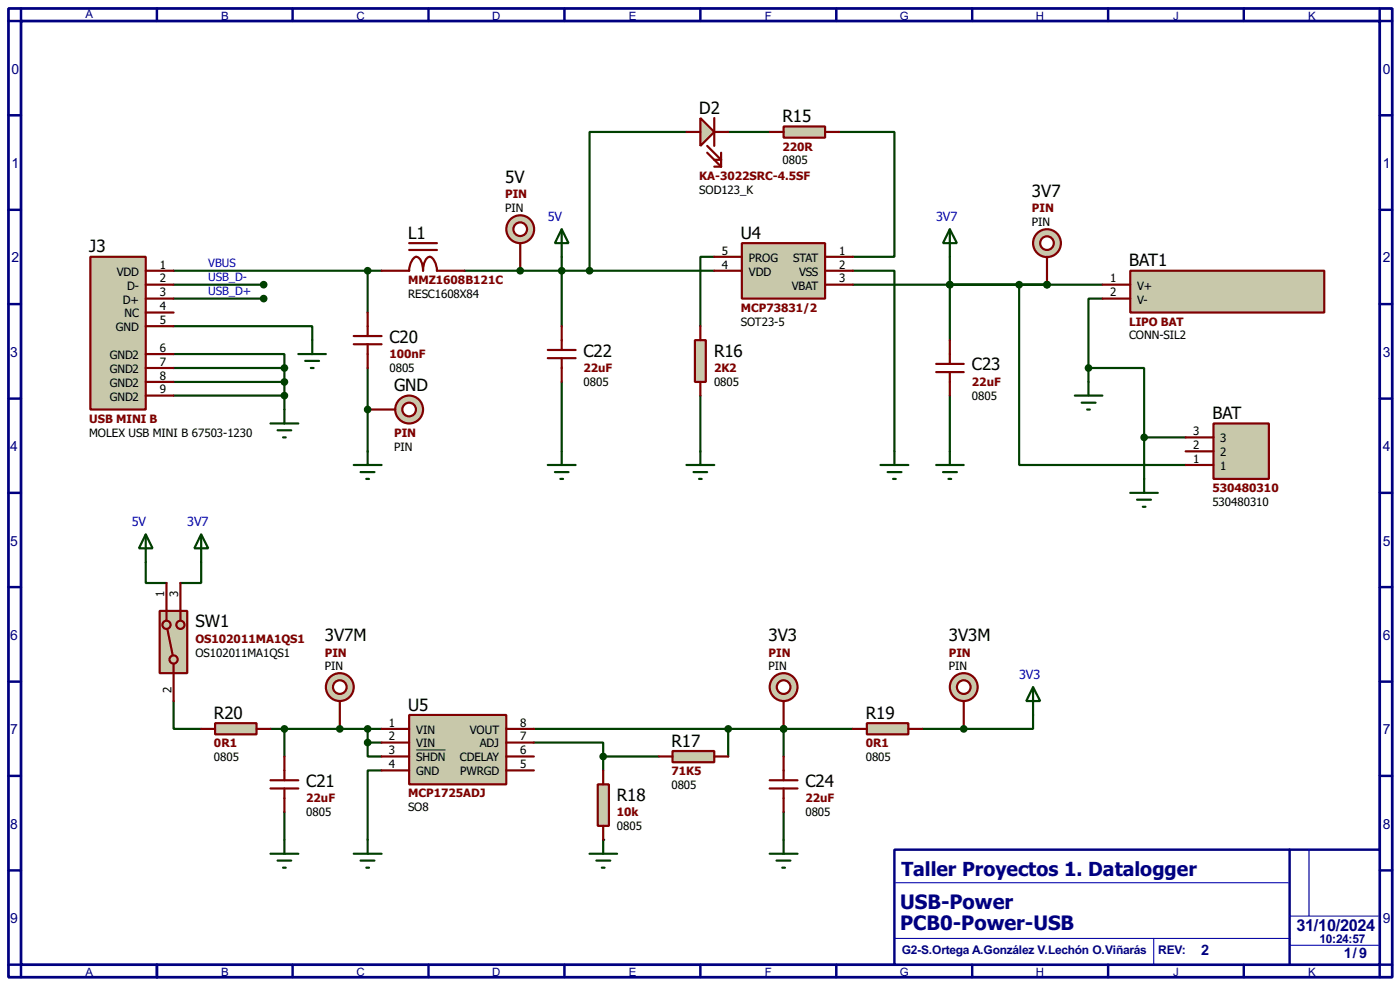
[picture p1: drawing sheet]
<svg xmlns="http://www.w3.org/2000/svg" width="256mm" height="180mm" viewBox="0 0 256 180" stroke-linecap="round" stroke-linejoin="round" font-family="sans-serif">
<path d="M1.6 1.6h253.5v177.3h-253.5zM3.9 3.9h248.9v172.7h-248.9z" fill="none" stroke="#000080" stroke-width=".5"/>
<path d="M3.9 1.6v2.3h-2.3M28.8 1.6v2.3" fill="none" stroke="#000080" stroke-width=".45"/>
<path d="M163.9 155.5h88.9v21.1h-88.9z" fill="#fff" stroke="#000080" stroke-width=".45"/>
<g fill="none" stroke="#000080" stroke-width=".45">
<path d="M53.6 1.6v2.3M78.5 1.6v2.3M103.4 1.6v2.3M128.3 1.6v2.3M153.2 1.6v2.3M178.1 1.6v2.3M203 1.6v2.3M227.9 1.6v2.3M252.8 1.6v2.3h2.3M1.6 21.1h2.3M1.6 38.4h2.3M252.8 21.1h2.3"/>
<path d="M252.8 38.4h2.3M1.6 55.7h2.3M252.8 55.7h2.3M1.6 73h2.3M252.8 73h2.3M1.6 90.2h2.3M252.8 90.2h2.3M1.6 107.5h2.3M252.8 107.5h2.3M1.6 124.8h2.3M252.8 124.8h2.3M1.6 142h2.3"/>
<path d="M1.6 159.3h2.3M236.3 155.5v21.1M252.8 142h2.3M252.8 159.3h2.3M1.6 176.6h2.3v2.3M28.8 176.6v2.3M53.6 176.6v2.3M78.5 176.6v2.3M103.4 176.6v2.3M128.3 176.6v2.3M153.2 176.6v2.3M178.1 176.6v2.3"/>
<path d="M203 176.6v2.3M227.9 176.6v2.3M255.1 176.6h-2.3v2.3"/>
</g>
<path d="M239.8 155.5v12.2M163.9 171.8h72.4M164.1 161.6h71.9M211.4 171.8v4.8M236.3 167.7h16.2M236.3 173h16.5" fill="none" stroke="#0000c0" stroke-width=".2"/>
<g fill="none" stroke="#004000" stroke-width=".4">
<path d="M125.8 24.2h-17.8v25.4M133.4 24.2h7.6M153.7 24.2h10.2v22.8h-7.6M31.8 59.7h25.4v2.6M31.8 49.6h38.1M67.4 49.6v7.6M102.9 49.6h28M102.9 47v12.7M130.9 47h-2.6v12.7M156.3 49.6h7.6v33M202 54.7h-2.6v12.7M202 52.1h-15.3v33h30.5"/>
<path d="M31.8 64.8h20.3v2.6h-20.3M102.9 69.9v12.7M128.3 72.4v10.2M174 72.4v10.2M199.4 67.4h10.2v12.7M199.4 67.4v2.5M209.6 80.1h7.6M209.6 80.1v7.6"/>
</g>
<circle cx="191.8" cy="52.1" r=".2" fill="#004000"/>
<path d="M156.3 52.1h30.4M174 47v15.3" fill="none" stroke="#004000" stroke-width=".4"/>
<circle cx="174" cy="52.1" r=".2" fill="#004000"/>
<path d="M174 52.1h17.8" fill="none" stroke="#004000" stroke-width=".4"/>
<circle cx="95.3" cy="49.6" r=".2" fill="#004000"/>
<path d="M85.1 49.6h17.8" fill="none" stroke="#004000" stroke-width=".4"/>
<circle cx="67.4" cy="75" r=".2" fill="#004000"/>
<path d="M67.4 67.4v15.2M26.7 102.9v3.8h3.8M36.9 102.9v3.8h-3.8M31.8 128.3v5.1h5.1M69.9 141h-2.5v12.7" fill="none" stroke="#004000" stroke-width=".4"/>
<circle cx="110.5" cy="153.7" r=".2" fill="#004000"/>
<g fill="none" stroke="#004000" stroke-width=".4">
<path d="M31.8 54.7h16.5M31.8 52.1h16.5M31.8 69.9h20.3M31.8 72.4h20.3M52.1 67.4v7.6M49.6 133.4h2.5v5.1M67.4 135.9v2.6h2.5M67.4 135.9h2.5M69.9 133.4h-2.5v2.5M97.8 135.9h12.7v2.6M97.8 133.4h35.6v5.1M110.5 138.5h10.2"/>
<path d="M110.5 138.5v2.5M189.3 130.9v2.5h-20.3M52.1 148.6v5.1M143.6 148.6v5.1"/>
</g>
<circle cx="176.6" cy="133.4" r=".2" fill="#004000"/>
<path d="M133.4 133.4h22.9" fill="none" stroke="#004000" stroke-width=".4"/>
<circle cx="143.6" cy="133.4" r=".2" fill="#004000"/>
<path d="M143.6 133.4v5.1" fill="none" stroke="#004000" stroke-width=".4"/>
<g fill="#004000">
<circle cx="143.6" cy="133.4" r=".2"/>
<circle cx="62.3" cy="133.4" r=".2"/>
</g>
<path d="M52.1 133.4h15.3" fill="none" stroke="#004000" stroke-width=".4"/>
<path d="M16.6 47h10.1v28h-10.1z" fill="#c8c8aa" stroke="#800000" stroke-width=".4"/>
<path d="M26.7 49.6h5.1M26.7 52.1h5.1M26.7 54.7h5.1M26.7 57.2h5.1M26.7 59.7h5.1M69.9 49.6h5.1a2.67 2.67 0 0 1 1.3-2.6 1.5 1.5 0 0 1 1 1.3l.2 1.3a3.3 3.3 0 0 1 .9-2.5 .9 .9 0 0 1 1.2 .7l.4 1.1 .1 .7h5M75 45.8h5.1M75 44.5h5.1M26.7 64.8h5.1M26.7 67.4h5.1M26.7 69.9h5.1M26.7 72.4h5.1" fill="none" stroke="#800000" stroke-width=".4"/>
<circle cx="95.3" cy="42" r="2.55" fill="#c8c8aa" stroke="#800000" stroke-width=".4"/>
<circle cx="95.3" cy="42" r="1.25" fill="#feffff" stroke="#800000" stroke-width=".4"/>
<path d="M67.4 57.2v4.3M95.3 44.5v5.1M64.8 63h5.1M64.8 61.5h5.1M67.4 63v4.4" fill="none" stroke="#800000" stroke-width=".4"/>
<g fill="#004000" stroke="#004000" stroke-width=".4">
<circle cx="67.3" cy="49.6" r=".5"/>
<circle cx="52.1" cy="67.4" r=".5"/>
</g>
<path d="M49.6 77.5h5.1M50.9 78.8h2.5M52.1 75v2.5M54.7 64.8h5M55.9 66.1h2.6M57 67.4h.5M57.2 62.3v2.5M51.9 80.1h.5M64.8 85.1h5.1M66.1 86.4h2.5M67.1 87.7h.5M67.4 82.6v2.5" fill="none" stroke="#004000" stroke-width=".4"/>
<circle cx="74.9" cy="75" r="2.55" fill="#c8c8aa" stroke="#800000" stroke-width=".4"/>
<circle cx="74.9" cy="75" r="1.25" fill="#feffff" stroke="#800000" stroke-width=".4"/>
<path d="M102.9 59.7v4.4M67.4 75h5M100.4 65.6h5.1M100.4 64.1h5.1M102.9 65.6v4.3" fill="none" stroke="#800000" stroke-width=".4"/>
<path d="M102.9 42l1.3 2.5h-2.5zM102.9 42v5M100.4 85.1h5.1M101.7 86.4h2.5M102.7 87.7h.5M102.9 82.6v2.5" fill="none" stroke="#004000" stroke-width=".4"/>
<circle cx="102.9" cy="49.6" r=".5" fill="#004000" stroke="#004000" stroke-width=".4"/>
<path d="M128.3 21.6l2.6 2.6-2.6 2.5z" fill="#c8c8aa" stroke="#800000" stroke-width=".4"/>
<path d="M125.8 24.2h2.5M129.6 26.7l2.5 2.6h-1.2M129.6 28l2.5 2.5M130.9 21.6v5.1M130.9 30.5h1.2M130.9 24.2h2.5M132.1 28v2.5" fill="none" stroke="#800000" stroke-width=".4"/>
<path d="M135.9 44.5h15.3v10.2h-15.3z" fill="#c8c8aa" stroke="#800000" stroke-width=".4"/>
<path d="M130.9 47h5M130.9 49.6h5M151.2 47h5.1M151.2 49.6h5.1M151.2 52.1h5.1" fill="none" stroke="#800000" stroke-width=".4"/>
<circle cx="108" cy="49.6" r=".5" fill="#004000" stroke="#004000" stroke-width=".4"/>
<path d="M127.3 62.3h2v7.6h-2z" fill="#c8c8aa" stroke="#800000" stroke-width=".4"/>
<path d="M128.3 59.7v2.6M128.3 69.9v2.5" fill="none" stroke="#800000" stroke-width=".4"/>
<path d="M125.8 85.1h5.1M127.1 86.4h2.5M128.1 87.7h.5M128.3 82.6v2.5" fill="none" stroke="#004000" stroke-width=".4"/>
<path d="M143.6 23.2h7.6v2h-7.6z" fill="#c8c8aa" stroke="#800000" stroke-width=".4"/>
<path d="M141 24.2h2.6M151.2 24.2h2.5" fill="none" stroke="#800000" stroke-width=".4"/>
<g fill="none" stroke="#004000" stroke-width=".4">
<path d="M196.9 72.4h5.1M198.2 73.7h2.5M199.2 75h.5M199.4 69.9v2.5M161.3 85.1h5.1M162.6 86.4h2.6M163.6 87.7h.5M163.9 82.6v2.5M171.5 85.1h5.1M172.8 86.4h2.5M173.8 87.7h.5M174 82.6v2.5"/>
<path d="M207.1 90.2h5M208.3 91.5h2.6M209.4 92.8h.5M209.6 87.7v2.5"/>
</g>
<path d="M207.1 49.6h35.5v7.6h-35.5z" fill="#c8c8aa" stroke="#800000" stroke-width=".4"/>
<path d="M202 52.1h5.1M202 54.7h5.1" fill="none" stroke="#800000" stroke-width=".4"/>
<circle cx="191.8" cy="44.5" r="2.55" fill="#c8c8aa" stroke="#800000" stroke-width=".4"/>
<circle cx="191.8" cy="44.5" r="1.25" fill="#feffff" stroke="#800000" stroke-width=".4"/>
<path d="M191.8 47v5.1M171.5 68.1h5.1M171.5 66.6h5.1M174 62.3v4.3M174 68.1v4.3" fill="none" stroke="#800000" stroke-width=".4"/>
<path d="M174 42l1.3 2.5h-2.5zM174 42v5" fill="none" stroke="#004000" stroke-width=".4"/>
<path d="M222.3 77.5h10.2v10.2h-10.2z" fill-rule="evenodd" fill="#c8c8aa" stroke="#800000" stroke-width=".4"/>
<path d="M217.2 85.1h5.1M217.2 82.6h5.1M217.2 80.1h5.1" fill="none" stroke="#800000" stroke-width=".4"/>
<g fill="#004000" stroke="#004000" stroke-width=".4">
<circle cx="199.4" cy="67.4" r=".5"/>
<circle cx="209.6" cy="80.1" r=".5"/>
<circle cx="186.7" cy="52.1" r=".5"/>
<circle cx="191.8" cy="52.1" r=".5"/>
<circle cx="174" cy="52.1" r=".5"/>
<circle cx="95.3" cy="49.6" r=".5"/>
<circle cx="67.3" cy="75" r=".5"/>
</g>
<path d="M26.7 97.8l1.3 2.6h-2.5zM26.7 97.8v5.1M36.9 97.8l1.3 2.6h-2.6zM36.9 97.8v5.1" fill="none" stroke="#004000" stroke-width=".4"/>
<path d="M29.3 111.8h5v11.4h-5z" fill="#c8c8aa" stroke="#800000" stroke-width=".4"/>
<path d="M30.5 111.8v2.6l1.3 6.3v2.5M33.1 111.8v2.6" fill="none" stroke="#800000" stroke-width=".4"/>
<g fill="#c8c8aa" stroke="#800000" stroke-width=".4">
<circle cx="31.8" cy="120.7" r=".75"/>
<circle cx="30.5" cy="114.4" r=".75"/>
<circle cx="33" cy="114.4" r=".75"/>
</g>
<path d="M30.5 106.7v5.1M33.1 106.7v5.1M31.8 123.2v5.1" fill="none" stroke="#800000" stroke-width=".4"/>
<path d="M39.4 132.4h7.6v2h-7.6z" fill="#c8c8aa" stroke="#800000" stroke-width=".4"/>
<path d="M36.9 133.4h2.5M47 133.4h2.6" fill="none" stroke="#800000" stroke-width=".4"/>
<circle cx="62.2" cy="125.8" r="2.55" fill="#c8c8aa" stroke="#800000" stroke-width=".4"/>
<circle cx="62.2" cy="125.8" r="1.25" fill="#feffff" stroke="#800000" stroke-width=".4"/>
<path d="M62.3 128.3v5.1" fill="none" stroke="#800000" stroke-width=".4"/>
<path d="M75 130.9h17.8v12.7h-17.8z" fill="#c8c8aa" stroke="#800000" stroke-width=".4"/>
<path d="M69.9 133.4h5.1M69.9 135.9h5.1M69.9 138.5h5.1M92.8 133.4h5M92.8 135.9h5M92.8 138.5h5M69.9 141h5.1M92.8 141h5" fill="none" stroke="#800000" stroke-width=".4"/>
<path d="M76.3 137.3h5.3" fill="none" stroke="#000" stroke-width=".18"/>
<circle cx="143.5" cy="125.8" r="2.55" fill="#c8c8aa" stroke="#800000" stroke-width=".4"/>
<circle cx="143.5" cy="125.8" r="1.25" fill="#feffff" stroke="#800000" stroke-width=".4"/>
<path d="M143.6 128.3v5.1M143.6 138.5v4.3M141 144.3h5.1M141 142.8h5.1M143.6 144.3v4.3" fill="none" stroke="#800000" stroke-width=".4"/>
<path d="M158.8 132.4h7.6v2h-7.6z" fill="#c8c8aa" stroke="#800000" stroke-width=".4"/>
<path d="M156.3 133.4h2.5M166.4 133.4h2.6" fill="none" stroke="#800000" stroke-width=".4"/>
<circle cx="176.5" cy="125.8" r="2.55" fill="#c8c8aa" stroke="#800000" stroke-width=".4"/>
<circle cx="176.5" cy="125.8" r="1.25" fill="#feffff" stroke="#800000" stroke-width=".4"/>
<path d="M176.6 128.3v5.1" fill="none" stroke="#800000" stroke-width=".4"/>
<g fill="none" stroke="#004000" stroke-width=".4">
<path d="M189.3 125.8l1.3 2.5h-2.6zM189.3 125.8v5.1M49.6 156.3h5.1M50.9 157.5h2.5M51.9 158.8h.5M52.1 153.7v2.6M64.8 156.3h5.1M66.1 157.5h2.5M67.1 158.8h.5M67.4 153.7v2.6M108 156.3h5.1M109.3 157.5h2.5"/>
<path d="M110.3 158.8h.5M110.5 153.7v2.6"/>
</g>
<path d="M109.5 143.6h2.1v7.6h-2.1z" fill="#c8c8aa" stroke="#800000" stroke-width=".4"/>
<path d="M52.1 138.5v4.3M49.6 144.3h5.1M49.6 142.8h5.1M52.1 144.3v4.3M110.5 141v2.6M110.5 151.2v2.5" fill="none" stroke="#800000" stroke-width=".4"/>
<path d="M141 156.3h5.1M142.3 157.5h2.5M143.3 158.8h.5M143.6 153.7v2.6" fill="none" stroke="#004000" stroke-width=".4"/>
<g fill="#004000" stroke="#004000" stroke-width=".4">
<circle cx="52.1" cy="133.4" r=".5"/>
<circle cx="67.3" cy="133.4" r=".5"/>
<circle cx="67.3" cy="135.9" r=".5"/>
</g>
<path d="M123.2 137.5h7.7v2h-7.7z" fill="#c8c8aa" stroke="#800000" stroke-width=".4"/>
<path d="M120.7 138.5h2.5M130.9 138.5h2.5" fill="none" stroke="#800000" stroke-width=".4"/>
<g fill="#004000" stroke="#004000" stroke-width=".4">
<circle cx="133.4" cy="133.4" r=".5"/>
<circle cx="110.5" cy="138.5" r=".5"/>
<circle cx="52.1" cy="69.9" r=".5"/>
<circle cx="52.1" cy="72.4" r=".5"/>
<circle cx="48.3" cy="54.7" r=".5"/>
<circle cx="48.3" cy="52.1" r=".5"/>
<circle cx="176.5" cy="133.4" r=".5"/>
<circle cx="143.5" cy="133.4" r=".5"/>
<circle cx="62.2" cy="133.4" r=".5"/>
</g>
<g font-size="4.4" fill="#000080">
<text x="164.9" y="166.5">USB-Power</text>
<text x="164.9" y="170.3">PCB0-Power-USB</text>
</g>
<text font-size="4.3" fill="#000080" x="165.2" y="160.3">Taller Proyectos 1. Datalogger</text>
<g font-size="3.8">
<text x="128.1" y="20.8">D2</text>
<text x="143.4" y="22.4">R15</text>
<text x="92.6" y="33.5">5V</text>
<text x="189.1" y="36">3V7</text>
<text x="16.4" y="46.2">J3</text>
<text x="74.8" y="43.7">L1</text>
<text x="135.7" y="43.7">U4</text>
<text x="206.9" y="48.7">BAT1</text>
<text x="71.4" y="62.7">C20</text>
<text x="106.9" y="65.3">C22</text>
<text x="130.8" y="65.3">R16</text>
<text x="72.2" y="71.6">GND</text>
<text x="178.1" y="67.8">C23</text>
<text x="222.1" y="76.7">BAT</text>
<text x="35.8" y="114.8">SW1</text>
<text x="59.5" y="117.4">3V7M</text>
<text x="140.8" y="117.4">3V3</text>
<text x="173.8" y="117.4">3V3M</text>
<text x="39.2" y="131.6">R20</text>
<text x="74.8" y="130.1">U5</text>
<text x="158.6" y="131.6">R19</text>
<text x="123" y="136.7">R17</text>
<text x="56.1" y="144">C21</text>
<text x="113" y="146.6">R18</text>
<text x="147.6" y="144">C24</text>
</g>
<text font-size="3.4" fill="#000080" x="237.5" y="170.3">31/10/2024</text>
<g font-size="3" fill="#000080">
<text x="220.1" y="174.8">2</text>
<text x="246.2" y="175.3">1/9</text>
</g>
<g font-size="2.9" fill="#000080">
<text x="2.1" y="13.5">0</text>
<text x="253.4" y="13.5">0</text>
<text x="2.1" y="30.7">1</text>
<text x="253.4" y="30.7">1</text>
<text x="2.1" y="48">2</text>
<text x="253.4" y="48">2</text>
<text x="1.9" y="65.3">3</text>
<text x="253.4" y="65.3">3</text>
<text x="1.9" y="82.5">4</text>
<text x="253.4" y="82.5">4</text>
<text x="1.9" y="99.9">5</text>
<text x="253.4" y="99.9">5</text>
<text x="1.9" y="117.1">6</text>
<text x="253.4" y="117.1">6</text>
<text x="1.9" y="134.4">7</text>
<text x="253.4" y="134.4">7</text>
<text x="1.9" y="151.7">8</text>
<text x="253.4" y="151.7">8</text>
<text x="1.9" y="168.9">9</text>
<text x="253.4" y="168.9">9</text>
</g>
<g font-size="2.8" fill="#00f">
<text x="100.4" y="40.4">5V</text>
<text x="171.5" y="40.4">3V7</text>
<text x="24.2" y="96.3">5V</text>
<text x="34.3" y="96.3">3V7</text>
<text x="186.7" y="124.2">3V3</text>
</g>
<g font-size="2.6" fill="#800000">
<text x="143.4" y="27.6">220R</text>
<text x="128.1" y="32.9">KA-3022SRC-4.5SF</text>
<text x="92.6" y="36.3">PIN</text>
<text x="189.1" y="38.8">PIN</text>
<text x="74.8" y="52">MMZ1608B121C</text>
<text x="135.7" y="57.1">MCP73831/2</text>
<text x="206.9" y="59.6">LIPO BAT</text>
<text x="71.4" y="65.6">100nF</text>
<text x="106.9" y="68.1">22uF</text>
<text x="130.8" y="68.1">2K2</text>
<text x="178.1" y="70.6">22uF</text>
<text x="16.4" y="77.4">USB MINI B</text>
<text x="72.2" y="79.9">PIN</text>
<text x="222.1" y="90.1">530480310</text>
<text x="35.8" y="117.6">OS102011MA1QS1</text>
<text x="59.5" y="120.2">PIN</text>
<text x="140.8" y="120.2">PIN</text>
<text x="173.8" y="120.2">PIN</text>
<text x="39.2" y="136.8">0R1</text>
<text x="158.6" y="136.8">0R1</text>
<text x="123" y="141.9">71K5</text>
<text x="56.1" y="146.8">22uF</text>
<text x="74.8" y="146">MCP1725ADJ</text>
<text x="113" y="149.4">10k</text>
<text x="147.6" y="146.8">22uF</text>
</g>
<g font-size="2.6">
<text x="128.1" y="35.5">SOD123_K</text>
<text x="143.4" y="30.1">0805</text>
<text x="92.6" y="38.8">PIN</text>
<text x="189.1" y="41.4">PIN</text>
<text x="132.3" y="46.6">5</text>
<text x="137.2" y="47.9">PROG</text>
<text x="145.3" y="47.9">STAT</text>
<text x="153.7" y="46.6">1</text>
<text x="21.4" y="50.4">VDD</text>
<text x="23.3" y="53">D-</text>
<text x="29.3" y="49.2">1</text>
<text x="29.3" y="51.7">2</text>
<text x="132.3" y="49.2">4</text>
<text x="137.2" y="50.4">VDD</text>
<text x="145.1" y="53">VBAT</text>
<text x="146.4" y="50.4">VSS</text>
<text x="153.7" y="49.2">2</text>
<text x="153.7" y="51.7">3</text>
<text x="203.4" y="51.7">1</text>
<text x="208.3" y="53">V+</text>
<text x="22.5" y="55.6">D+</text>
<text x="22.8" y="58.1">NC</text>
<text x="29.3" y="54.3">3</text>
<text x="29.3" y="56.8">4</text>
<text x="29.3" y="59.3">5</text>
<text x="74.8" y="54.5">RESC1608X84</text>
<text x="135.7" y="59.6">SOT23-5</text>
<text x="203.4" y="54.3">2</text>
<text x="208.3" y="55.6">V-</text>
<text x="20.1" y="65.7">GND2</text>
<text x="21.3" y="60.6">GND</text>
<text x="29.3" y="64.4">6</text>
<text x="206.9" y="62.1">CONN-SIL2</text>
<text x="20.1" y="68.3">GND2</text>
<text x="20.1" y="70.8">GND2</text>
<text x="29.3" y="67">7</text>
<text x="29.3" y="69.5">8</text>
<text x="29.3" y="72">9</text>
<text x="71.4" y="68.1">0805</text>
<text x="106.9" y="70.6">0805</text>
<text x="130.8" y="70.6">0805</text>
<text x="20.1" y="73.3">GND2</text>
<text x="178.1" y="73.2">0805</text>
<text x="16.4" y="79.9">MOLEX USB MINI B 67503-1230</text>
<text x="72.2" y="82.5">PIN</text>
<text x="218.6" y="82.2">2</text>
<text x="218.6" y="79.7">3</text>
<text x="223.6" y="83.5">2</text>
<text x="223.6" y="81">3</text>
<text x="218.6" y="84.7">1</text>
<text x="223.6" y="86">1</text>
<text x="222.1" y="92.6">530480310</text>
<text x="30.1" y="109.3" transform="rotate(-90 30.1 109.3)">1</text>
<text x="32.7" y="109.3" transform="rotate(-90 32.7 109.3)">3</text>
<text x="35.8" y="120.2">OS102011MA1QS1</text>
<text x="59.5" y="122.7">PIN</text>
<text x="140.8" y="122.7">PIN</text>
<text x="173.8" y="122.7">PIN</text>
<text x="31.4" y="126.9" transform="rotate(-90 31.4 126.9)">2</text>
<text x="71.3" y="133">1</text>
<text x="71.3" y="135.5">2</text>
<text x="76.3" y="134.3">VIN</text>
<text x="76.3" y="136.8">VIN</text>
<text x="86.1" y="134.3">VOUT</text>
<text x="87.9" y="136.8">ADJ</text>
<text x="95.3" y="135.5">7</text>
<text x="95.3" y="133">8</text>
<text x="39.2" y="139.4">0805</text>
<text x="71.3" y="138.1">3</text>
<text x="71.3" y="140.6">4</text>
<text x="76.3" y="139.4">SHDN</text>
<text x="76.3" y="141.9">GND</text>
<text x="84.3" y="139.4">CDELAY</text>
<text x="84.3" y="141.9">PWRGD</text>
<text x="95.3" y="140.6">5</text>
<text x="95.3" y="138.1">6</text>
<text x="158.6" y="139.4">0805</text>
<text x="56.1" y="149.4">0805</text>
<text x="74.8" y="148.5">SO8</text>
<text x="123" y="144.4">0805</text>
<text x="147.6" y="149.4">0805</text>
<text x="113" y="151.9">0805</text>
</g>
<g font-size="2.6" fill="#00f">
<text x="38.2" y="49">VBUS</text>
<text x="38.2" y="51.5">USB_D-</text>
<text x="38.2" y="54">USB_D+</text>
</g>
<g font-size="2.5" fill="#000080">
<text x="241.8" y="172.6">10:24:57</text>
<text x="165.2" y="174.6">G2-S.Ortega A.González V.Lechón O.Viñarás</text>
<text x="212.2" y="174.6">REV:</text>
</g>
<g font-size="2.4" fill="#000080">
<text x="15.6" y="3.4">A</text>
<text x="40.5" y="3.6">B</text>
<text x="65.3" y="3.6">C</text>
<text x="90.2" y="3.6">D</text>
<text x="115.2" y="3.6">E</text>
<text x="140.1" y="3.6">F</text>
<text x="164.8" y="3.6">G</text>
<text x="189.8" y="3.6">H</text>
<text x="214.9" y="3.6">J</text>
<text x="239.6" y="3.6">K</text>
<text x="15.6" y="178.7">A</text>
<text x="40.5" y="178.7">B</text>
<text x="65.3" y="178.7">C</text>
<text x="90.2" y="178.7">D</text>
<text x="115.2" y="178.7">E</text>
<text x="140.1" y="178.7">F</text>
<text x="164.8" y="178.7">G</text>
<text x="189.8" y="178.7">H</text>
<text x="214.9" y="178.7">J</text>
<text x="239.6" y="178.7">K</text>
</g>
</svg>
